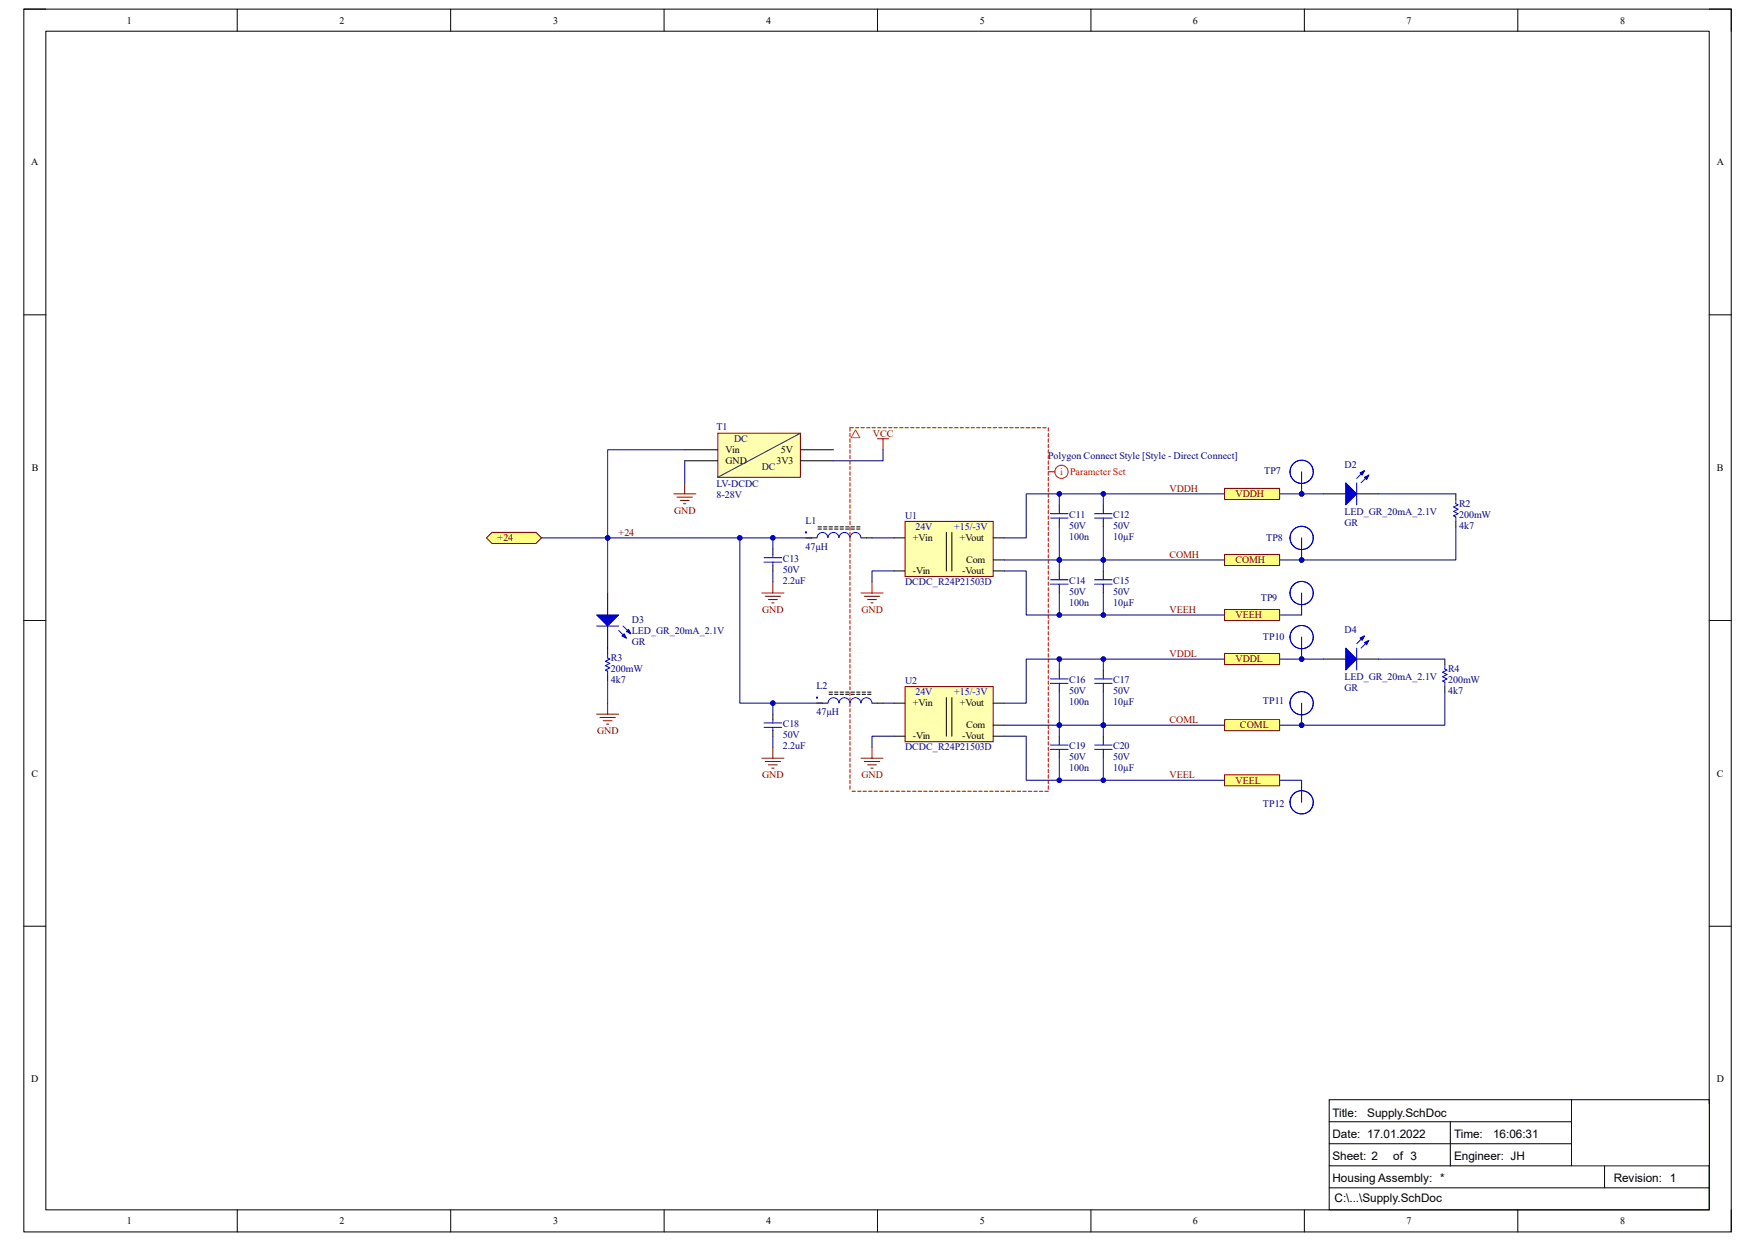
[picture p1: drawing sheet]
<svg xmlns="http://www.w3.org/2000/svg" width="297mm" height="210mm" viewBox="0 0 297 210" stroke-linecap="round" stroke-linejoin="round" font-family="sans-serif">
<g fill="none" stroke="#000" stroke-width=".17">
<path d="M4 1.5h3.8M4 1.5h289v207h-289zM7.8 5.3h281.5v199.4h-281.5zM40.1 1.5v3.8M76.3 1.5v3.8M112.4 1.5v3.8M148.5 1.5v3.8M184.6 1.5v3.8M220.7 1.5v3.8M256.9 1.5v3.8M289.3 1.5h3.7v3.8M4 53.3h3.8"/>
<path d="M289.3 53.3h3.7M4 105h3.8M289.3 105h3.7M4 156.7h3.8M289.3 156.7h3.7M224.9 186.1h64.4v18.6h-64.4zM224.9 189.8h41.1M224.9 193.6h41.1M224.9 197.3h64.4M245.4 189.8v7.5M266 186.1v11.2M271.5 197.3v3.7"/>
<path d="M40.2 204.7v3.8M76.3 204.7v3.8M112.4 204.7v3.8M148.5 204.7v3.8M184.6 204.7v3.8M220.7 204.7v3.8M224.9 201h64.4M256.9 204.7v3.8M293 204.7v3.8"/>
</g>
<path d="M266.1 186.8h23v10.3h-23z" fill="none" stroke="#fff" stroke-width=".17"/>
<path d="M83.3 90.1h7.4l.9 .9-.9 1h-7.4l-1-1z" fill-rule="evenodd" fill="#ffff80"/>
<path d="M83.3 90.1h7.4l.9 .9-.9 1h-7.4l-1-1z" fill="none" stroke="#800000" stroke-width=".17"/>
<path d="M207.2 82.6h9.4v1.9h-9.4z" fill-rule="evenodd" fill="#ffff80"/>
<path d="M207.2 82.6h9.4v1.9h-9.4z" fill="none" stroke="#800000" stroke-width=".17"/>
<path d="M207.2 93.8h9.4v1.9h-9.4z" fill-rule="evenodd" fill="#ffff80"/>
<path d="M207.2 93.8h9.4v1.9h-9.4z" fill="none" stroke="#800000" stroke-width=".17"/>
<path d="M207.2 103.1h9.4v1.9h-9.4z" fill-rule="evenodd" fill="#ffff80"/>
<path d="M207.2 103.1h9.4v1.9h-9.4z" fill="none" stroke="#800000" stroke-width=".17"/>
<path d="M207.2 110.6h9.4v1.9h-9.4z" fill-rule="evenodd" fill="#ffff80"/>
<path d="M207.2 110.6h9.4v1.9h-9.4z" fill="none" stroke="#800000" stroke-width=".17"/>
<path d="M207.2 121.8h9.4v1.9h-9.4z" fill-rule="evenodd" fill="#ffff80"/>
<path d="M207.2 121.8h9.4v1.9h-9.4z" fill="none" stroke="#800000" stroke-width=".17"/>
<path d="M207.2 131.1h9.4v1.9h-9.4z" fill-rule="evenodd" fill="#ffff80"/>
<path d="M207.2 131.1h9.4v1.9h-9.4z" fill="none" stroke="#800000" stroke-width=".17"/>
<path d="M153.2 88.2h14.9v9.4h-14.9z" fill-rule="evenodd" fill="#ffffb0"/>
<path d="M130.8 98.5v1.9M147.6 98.5v1.9M153.2 88.2h14.9v9.4h-14.9zM128.9 100.4h3.8M129.5 100.9h2.6M130.1 101.5h1.4M130.6 102h.4M145.7 100.4h3.7M146.3 100.9h2.6M146.8 101.5h1.5M147.4 102h.4" fill="none" stroke="#800000" stroke-width=".17"/>
<g fill="none" stroke="#000" stroke-width=".17">
<path d="M130.8 92.9v.9M130.8 95.7v.9M136.4 91h1.9M138.4 89.5h.6M138.4 89.2h.6M139.4 89.5h.6M139.4 89.2h.6M140.3 89.5h.6M140.3 89.2h.6M141.2 89.5h.6M141.2 89.2h.6M142.2 89.5h.6"/>
<path d="M142.2 89.2h.6M143.1 89.5h.6M143.1 89.2h.6M144 89.5h.6M144 89.2h.6M145 89.5h.5M145 89.2h.5M145.7 91h1.9M151.3 91h1.9M151.3 96.6h1.9M160.2 90.1v6.5M161.1 90.1v6.5"/>
<path d="M168.1 91h1.8M168.1 96.6h1.8M168.1 94.8h1.8M179.3 85.4v1M179.3 88.2v1M179.3 96.6v1M179.3 99.4v1M186.7 85.4v1M186.7 88.2v1M186.7 96.6v1M186.7 99.4v1"/>
</g>
<g fill="none" stroke="#00f" stroke-width=".17">
<path d="M129.3 94.4h3M129.3 95.1h3M130.8 93.8v.6M130.8 95.1v.6M138.3 91a.92 .92 0 0 1 .9-.9 .92 .92 0 0 1 .9 .9M140.1 91a.91 .91 0 0 1 1-.9 .91 .91 0 0 1 .9 .9M142 91a.92 .92 0 0 1 .9-.9 .92 .92 0 0 1 .9 .9M143.9 91a.92 .92 0 0 1 .9-.9 .92 .92 0 0 1 .9 .9M177.8 86.9h3M177.8 87.7h3M177.8 98.1h3M177.8 98.9h3"/>
<path d="M179.3 86.4v.5M179.3 87.7v.5M179.3 97.6v.5M179.3 98.9v.5M185.2 86.9h3M185.2 87.7h3M185.2 98.1h3M185.2 98.9h3M186.7 86.4v.5M186.7 87.7v.5M186.7 97.6v.5M186.7 98.9v.5"/>
<circle cx="136.4" cy="90.1" r=".08"/>
</g>
<path d="M153.2 116.2h14.9v9.3h-14.9z" fill-rule="evenodd" fill="#ffffb0"/>
<path d="M153.2 116.2h14.9v9.3h-14.9zM128.9 128.3h3.8M129.5 128.9h2.6M130.1 129.4h1.4M130.6 130h.4M130.8 126.4v1.9M145.7 128.3h3.7M146.3 128.9h2.6M146.8 129.4h1.5M147.4 130h.4M147.6 126.4v1.9" fill="none" stroke="#800000" stroke-width=".17"/>
<g fill="none" stroke="#000" stroke-width=".17">
<path d="M224 83.6h3.7M229.6 83.6h3.7M138.3 119h1.8M140.3 117.5h.6M140.3 117.1h.6M141.2 117.5h.6M141.2 117.1h.6M142.2 117.5h.6M142.2 117.1h.6M143.1 117.5h.6M143.1 117.1h.6M144 117.5h.6"/>
<path d="M144 117.1h.6M145 117.5h.5M145 117.1h.5M145.9 117.5h.6M145.9 117.1h.6M146.8 117.5h.6M146.8 117.1h.6M147.6 119h1.8M151.3 119h1.9M160.2 118.1v6.5M161.1 118.1v6.5M168.1 119h1.8"/>
<path d="M179.3 113.4v.9M179.3 116.2v.9M186.7 113.4v.9M186.7 116.2v.9M130.8 120.9v.9M130.8 123.7v.9M151.3 124.6h1.9M168.1 124.6h1.8M168.1 122.7h1.8M179.3 124.6v.9M179.3 127.4v.9M186.7 124.6v.9"/>
<path d="M186.7 127.4v.9"/>
</g>
<g fill="none" stroke="#00f" stroke-width=".17">
<path d="M140.1 118.9a.91 .91 0 0 1 1-.8 .91 .91 0 0 1 .9 .9M142 118.9a.92 .92 0 0 1 .9-.8 .92 .92 0 0 1 .9 .9M143.9 118.9a.92 .92 0 0 1 .9-.8 .92 .92 0 0 1 .9 .9M145.7 118.9a.92 .92 0 0 1 1-.8 .92 .92 0 0 1 .9 .9M177.8 114.9h3M177.8 115.6h3M179.3 114.3v.6M179.3 115.6v.6M185.2 114.9h3M185.2 115.6h3M186.7 114.3v.6M186.7 115.6v.6"/>
<path d="M129.3 122.3h3M129.3 123.1h3M130.8 121.8v.5M130.8 123.1v.6M177.8 126.1h3M177.8 126.8h3M179.3 125.5v.6M179.3 126.8v.6M185.2 126.1h3M185.2 126.8h3M186.7 125.5v.6M186.7 126.8v.6"/>
<circle cx="138.3" cy="118.1" r=".08"/>
</g>
<g fill="none" stroke="#f00" stroke-width=".17">
<path d="M143.8 73.3v.6M143.8 74.3v.5M143.8 75.2v.6M143.8 76.1v.6M143.8 77v.6M143.8 78v.6M143.8 78.9v.6M143.8 79.8v.6M144.4 72.4h-.6v.6M144.8 72.4h.6M145.7 72.4h.6M146.6 72.4h.6"/>
<path d="M147.6 72.4h.6M148.5 72.4h.6M149.4 72.4h.6M150.4 72.4h.6M151.3 72.4h.6M152.2 72.4h.6M153.2 72.4h.5M154.1 72.4h.6M155 72.4h.6M156 72.4h.5M156.9 72.4h.6M157.8 72.4h.6"/>
<path d="M158.8 72.4h.5M159.7 72.4h.6M160.6 72.4h.6M161.6 72.4h.5M162.5 72.4h.6M163.4 72.4h.6M164.4 72.4h.5M165.3 72.4h.6M166.2 72.4h.6M167.1 72.4h.6M168.1 72.4h.6M169 72.4h.6"/>
<path d="M169.9 72.4h.6M170.9 72.4h.6M171.8 72.4h.6M172.7 72.4h.6M173.7 72.4h.6M174.6 72.4h.6M175.5 72.4h.6M176.5 72.4h.6M177.4 72.4v.6M177.4 73.3v.6M177.4 74.3v.5M177.4 75.2v.6"/>
<path d="M177.4 76.1v.6M177.4 77v.6M177.4 78v.6M177.4 78.9v.6M178.5 79.8h-1.1v.6M143.8 80.8v.6M143.8 81.7v.6M143.8 82.6v.6M143.8 83.6v.6M143.8 84.5v.6M143.8 85.4v.6M143.8 86.4v.6"/>
<path d="M143.8 87.3v.6M143.8 88.2v.6M143.8 89.2v.5M143.8 90.1v.6M143.8 91v.6M143.8 92v.5M143.8 92.9v.6M143.8 93.8v.6M143.8 94.8v.5M143.8 95.7v.6M143.8 96.6v.6M143.8 97.6v.5"/>
<path d="M143.8 98.5v.6M143.8 99.4v.6M177.4 80.8v.6M177.4 81.7v.6M177.4 82.6v.6M177.4 83.6v.6M177.4 84.5v.6M177.4 85.4v.6M177.4 86.4v.6M177.4 87.3v.6M177.4 88.2v.6M177.4 89.2v.5"/>
<path d="M177.4 90.1v.6M177.4 91v.6M177.4 92v.5M177.4 92.9v.6M177.4 93.8v.6M177.4 94.8v.5M177.4 95.7v.6M177.4 96.6v.6M177.4 97.6v.5M177.4 98.5v.6M177.4 99.4v.6M143.8 100.4v.5"/>
<path d="M143.8 101.3v.6M143.8 102.2v.6M143.8 103.1v.6M143.8 104.1v.6M143.8 105v.6M143.8 105.9v.6M143.8 106.9v.6M143.8 107.8v.6M143.8 108.7v.6M143.8 109.7v.6M143.8 110.6v.6M143.8 111.5v.6"/>
<path d="M143.8 112.5v.6M143.8 113.4v.6M143.8 114.3v.6M143.8 115.3v.5M143.8 116.2v.6M143.8 117.1v.6M143.8 118.1v.5M143.8 119v.6M143.8 119.9v.6M177.4 100.4v.5M177.4 101.3v.6M177.4 102.2v.6"/>
<path d="M177.4 103.1v.6M177.4 104.1v.6M177.4 105v.6M177.4 105.9v.6M177.4 106.9v.6M177.4 107.8v.6M177.4 108.7v.6M177.4 109.7v.6M177.4 110.6v.6M177.4 111.5v.6M177.4 112.5v.6M177.4 113.4v.6"/>
<path d="M177.4 114.3v.6M177.4 115.3v.5M177.4 116.2v.6M177.4 117.1v.6M177.4 118.1v.5M177.4 119v.6M177.4 119.9v.6M143.8 120.9v.5M143.8 121.8v.6M143.8 122.7v.6M143.8 123.7v.5M143.8 124.6v.6"/>
<path d="M143.8 125.5v.6M143.8 126.4v.6M143.8 127.4v.6M143.8 128.3v.6M143.8 129.2v.6M143.8 130.2v.6M143.8 131.1v.6M143.8 132v.6M143.8 133v.6M144.2 133.9h.6M145.1 133.9h.6M146.1 133.9h.5"/>
<path d="M147 133.9h.6M147.9 133.9h.6M148.9 133.9h.5M149.8 133.9h.6M150.7 133.9h.6M151.7 133.9h.5M152.6 133.9h.6M153.5 133.9h.6M154.4 133.9h.6M155.4 133.9h.6M156.3 133.9h.6M157.2 133.9h.6"/>
<path d="M158.2 133.9h.6M159.1 133.9h.6M160 133.9h.6M161 133.9h.6M161.9 133.9h.6M162.8 133.9h.6M163.8 133.9h.6M164.7 133.9h.6M165.6 133.9h.6M166.6 133.9h.5M167.5 133.9h.6M168.4 133.9h.6"/>
<path d="M169.4 133.9h.5M170.3 133.9h.6M171.2 133.9h.6M172.2 133.9h.5M173.1 133.9h.6M174 133.9h.6M175 133.9h.5M175.9 133.9h.6M176.8 133.9h.6M177.4 120.9v.5M177.4 121.8v.6M177.4 122.7v.6"/>
<path d="M177.4 123.7v.5M177.4 124.6v.6M177.4 125.5v.6M177.4 126.4v.6M177.4 127.4v.6M177.4 128.3v.6M177.4 129.2v.6M177.4 130.2v.6M177.4 131.1v.6M177.4 132v.6M177.4 133v.6"/>
<circle cx="179.6" cy="79.8" r="1.12"/>
</g>
<path d="M144.8 72.8l.7 1.3h-1.5z" fill="none" stroke="#f33" stroke-width=".17"/>
<path d="M227.7 81.7l1.9 1.9-1.9 1.8z" fill="#00f"/>
<path d="M230.9 79.7l-1.3 1.3M227.7 81.7l1.9 1.9-1.9 1.8zM231.7 80.4l-1.4 1.3" fill="none" stroke="#00f" stroke-width=".17"/>
<path d="M230.9 80.8l.8-.4-.4 .8z" fill="#00f"/>
<path d="M230.9 80.8l.8-.4-.4 .8z" fill="none" stroke="#00f" stroke-width=".17"/>
<path d="M230.2 80l.7-.3-.4 .7z" fill="#00f"/>
<path d="M229.6 81.7v3.7M230.2 80l.7-.3-.4 .7z" fill="none" stroke="#00f" stroke-width=".17"/>
<path d="M224 111.5h3.7M229.6 111.5h3.7" fill="none" stroke="#000" stroke-width=".17"/>
<path d="M227.7 109.7l1.9 1.8-1.9 1.9z" fill="#00f"/>
<path d="M227.7 109.7l1.9 1.8-1.9 1.9zM230.9 107.6l-1.3 1.3M231.7 108.4l-1.4 1.3" fill="none" stroke="#00f" stroke-width=".17"/>
<path d="M230.9 108.7l.8-.3-.4 .7z" fill="#00f"/>
<path d="M230.9 108.7l.8-.3-.4 .7z" fill="none" stroke="#00f" stroke-width=".17"/>
<path d="M230.2 108l.7-.4-.4 .8z" fill="#00f"/>
<path d="M229.6 109.7v3.7M230.2 108l.7-.4-.4 .8z" fill="none" stroke="#00f" stroke-width=".17"/>
<path d="M102.8 100.4v3.7M102.8 105.9v3.8" fill="none" stroke="#000" stroke-width=".17"/>
<path d="M101 104.1h3.7l-1.9 1.8z" fill="#00f"/>
<path d="M101 104.1h3.7l-1.9 1.8zM104.7 106.7l1.3 1.3M105.4 105.9l1.3 1.3" fill="none" stroke="#00f" stroke-width=".17"/>
<path d="M105.6 107.2l.4 .8-.7-.4z" fill="#00f"/>
<path d="M105.6 107.2l.4 .8-.7-.4z" fill="none" stroke="#00f" stroke-width=".17"/>
<path d="M106.4 106.5l.3 .7-.7-.3z" fill="#00f"/>
<path d="M101 105.9h3.7M106.4 106.5l.3 .7-.7-.3z" fill="none" stroke="#00f" stroke-width=".17"/>
<path d="M102.8 119v1.9M101 120.9h3.7M101.5 121.4h2.6M102.1 122h1.5M102.6 122.5h.4" fill="none" stroke="#800000" stroke-width=".17"/>
<path d="M121.5 73.3h14v7.5h-14z" fill-rule="evenodd" fill="#ffffb0"/>
<path d="M121.5 73.3h14v7.5h-14zM148.5 74.3h1.9M149.4 74.3v1.8M114 83.6h3.8M114.6 84.1h2.6M115.1 84.7h1.5M115.7 85.2h.4M115.9 81.7v1.9" fill="none" stroke="#800000" stroke-width=".17"/>
<path d="M115.9 76.1h5.6M115.9 78h5.6M135.5 76.1h5.5M135.5 78h5.5" fill="none" stroke="#000" stroke-width=".17"/>
<path d="M135.5 73.3l-14 7.5" fill="none" stroke="#073763" stroke-width=".17"/>
<circle cx="220.3" cy="83.6" r=".37" fill="#000080"/>
<circle cx="220.3" cy="83.6" r=".37" fill="none" stroke="#000080" stroke-width=".17"/>
<path d="M220.3 79.8v3.8" fill="none" stroke="#000" stroke-width=".17"/>
<circle cx="220.3" cy="83.6" r=".37" fill="#000080"/>
<circle cx="220.3" cy="83.6" r=".37" fill="none" stroke="#000080" stroke-width=".17"/>
<g fill="none" stroke="#00f" stroke-width=".17">
<circle cx="220.3" cy="79.8" r="1.97"/>
<circle cx="220.3" cy="100.4" r="1.97"/>
</g>
<path d="M220.3 100.4v3.7" fill="none" stroke="#000" stroke-width=".17"/>
<circle cx="220.3" cy="111.5" r=".37" fill="#000080"/>
<circle cx="220.3" cy="111.5" r=".37" fill="none" stroke="#000080" stroke-width=".17"/>
<path d="M220.3 107.8v3.7" fill="none" stroke="#000" stroke-width=".17"/>
<circle cx="220.3" cy="111.5" r=".37" fill="#000080"/>
<circle cx="220.3" cy="111.5" r=".37" fill="none" stroke="#000080" stroke-width=".17"/>
<g fill="none" stroke="#00f" stroke-width=".17">
<circle cx="220.3" cy="107.8" r="1.97"/>
<circle cx="220.3" cy="135.8" r="1.97"/>
</g>
<path d="M220.3 132v3.8" fill="none" stroke="#000" stroke-width=".17"/>
<circle cx="220.3" cy="94.8" r=".37" fill="#000080"/>
<circle cx="220.3" cy="94.8" r=".37" fill="none" stroke="#000080" stroke-width=".17"/>
<path d="M220.3 91v3.8" fill="none" stroke="#000" stroke-width=".17"/>
<circle cx="220.3" cy="94.8" r=".37" fill="#000080"/>
<circle cx="220.3" cy="94.8" r=".37" fill="none" stroke="#000080" stroke-width=".17"/>
<circle cx="220.3" cy="91" r="1.97" fill="none" stroke="#00f" stroke-width=".17"/>
<circle cx="220.3" cy="122.7" r=".37" fill="#000080"/>
<circle cx="220.3" cy="122.7" r=".37" fill="none" stroke="#000080" stroke-width=".17"/>
<path d="M220.3 119v3.7" fill="none" stroke="#000" stroke-width=".17"/>
<circle cx="220.3" cy="122.7" r=".37" fill="#000080"/>
<g fill="none" stroke="#000080" stroke-width=".17">
<path d="M147.6 91h3.7M179.3 100.4v3.7"/>
<circle cx="220.3" cy="122.7" r=".37"/>
</g>
<g fill="none" stroke="#00f" stroke-width=".17">
<path d="M246.4 84.5v.7l.4 .2-.8 .4 .8 .4-.8 .4 .8 .3-.8 .4 .4 .2v.7M102.8 110.6v.7l.4 .2-.7 .4 .7 .4-.7 .4 .7 .3-.7 .4 .3 .2v.7M244.5 112.5v.7l.4 .2-.8 .4 .8 .4-.8 .3 .8 .4-.8 .4 .4 .2v.7"/>
<circle cx="220.3" cy="119" r="1.97"/>
</g>
<path d="M246.4 83.6v.9M246.4 88.2v1M102.8 109.7v.9M102.8 114.3v1M244.5 111.5v1M244.5 116.2v.9" fill="none" stroke="#000" stroke-width=".17"/>
<circle cx="179.3" cy="104.1" r=".37" fill="#000080"/>
<g fill="none" stroke="#000080" stroke-width=".17">
<path d="M179.3 94.8v1.8"/>
<circle cx="179.3" cy="104.1" r=".37"/>
</g>
<circle cx="179.3" cy="94.8" r=".37" fill="#000080"/>
<g fill="none" stroke="#000080" stroke-width=".17">
<path d="M179.3 89.2v5.6"/>
<circle cx="179.3" cy="94.8" r=".37"/>
</g>
<circle cx="179.3" cy="94.8" r=".37" fill="#000080"/>
<g fill="none" stroke="#000080" stroke-width=".17">
<path d="M186.7 94.8h20.5"/>
<circle cx="179.3" cy="94.8" r=".37"/>
</g>
<circle cx="186.7" cy="94.8" r=".37" fill="#000080"/>
<g fill="none" stroke="#000080" stroke-width=".17">
<path d="M149.4 119h1.9M179.3 128.3v3.7"/>
<circle cx="186.7" cy="94.8" r=".37"/>
</g>
<circle cx="179.3" cy="132" r=".37" fill="#000080"/>
<g fill="none" stroke="#000080" stroke-width=".17">
<path d="M179.3 117.1v5.6"/>
<circle cx="179.3" cy="132" r=".37"/>
</g>
<circle cx="179.3" cy="122.7" r=".37" fill="#000080"/>
<g fill="none" stroke="#000080" stroke-width=".17">
<path d="M186.7 117.1v5.6"/>
<circle cx="179.3" cy="122.7" r=".37"/>
</g>
<circle cx="186.7" cy="122.7" r=".37" fill="#000080"/>
<g fill="none" stroke="#000080" stroke-width=".17">
<path d="M186.7 132h20.5"/>
<circle cx="186.7" cy="122.7" r=".37"/>
</g>
<circle cx="186.7" cy="132" r=".37" fill="#000080"/>
<g fill="none" stroke="#000080" stroke-width=".17">
<path d="M179.3 122.7v1.9"/>
<circle cx="186.7" cy="132" r=".37"/>
</g>
<circle cx="179.3" cy="122.7" r=".37" fill="#000080"/>
<g fill="none" stroke="#000080" stroke-width=".17">
<path d="M186.7 122.7v1.9"/>
<circle cx="179.3" cy="122.7" r=".37"/>
</g>
<circle cx="186.7" cy="122.7" r=".37" fill="#000080"/>
<g fill="none" stroke="#000080" stroke-width=".17">
<path d="M179.3 83.6v1.8"/>
<circle cx="186.7" cy="122.7" r=".37"/>
</g>
<circle cx="179.3" cy="83.6" r=".37" fill="#000080"/>
<g fill="none" stroke="#000080" stroke-width=".17">
<path d="M186.7 83.6v1.8"/>
<circle cx="179.3" cy="83.6" r=".37"/>
</g>
<circle cx="186.7" cy="83.6" r=".37" fill="#000080"/>
<g fill="none" stroke="#000080" stroke-width=".17">
<path d="M179.3 111.5v1.9"/>
<circle cx="186.7" cy="83.6" r=".37"/>
</g>
<circle cx="179.3" cy="111.5" r=".37" fill="#000080"/>
<g fill="none" stroke="#000080" stroke-width=".17">
<path d="M186.7 111.5v1.9"/>
<circle cx="179.3" cy="111.5" r=".37"/>
</g>
<circle cx="186.7" cy="111.5" r=".37" fill="#000080"/>
<g fill="none" stroke="#000080" stroke-width=".17">
<path d="M130.8 119v1.9M130.8 124.6v1.8"/>
<circle cx="186.7" cy="111.5" r=".37"/>
</g>
<circle cx="130.8" cy="119" r=".37" fill="#000080"/>
<g fill="none" stroke="#000080" stroke-width=".17">
<path d="M130.8 91v1.9"/>
<circle cx="130.8" cy="119" r=".37"/>
</g>
<circle cx="130.8" cy="91" r=".37" fill="#000080"/>
<g fill="none" stroke="#000080" stroke-width=".17">
<path d="M130.8 96.6v1.9M151.3 96.6h-3.7v1.9M151.3 124.6h-3.7v1.8M186.7 122.7h20.5"/>
<circle cx="130.8" cy="91" r=".37"/>
</g>
<circle cx="186.7" cy="122.7" r=".37" fill="#000080"/>
<g fill="none" stroke="#000080" stroke-width=".17">
<path d="M216.6 83.6h7.4"/>
<circle cx="186.7" cy="122.7" r=".37"/>
</g>
<circle cx="220.3" cy="83.6" r=".37" fill="#000080"/>
<g fill="none" stroke="#000080" stroke-width=".17">
<path d="M233.3 83.6h13.1M246.4 89.2v5.6h-29.8M233.3 111.5h11.2"/>
<circle cx="220.3" cy="83.6" r=".37"/>
</g>
<circle cx="220.3" cy="94.8" r=".37" fill="#000080"/>
<g fill="none" stroke="#000080" stroke-width=".17">
<path d="M244.5 117.1v5.6h-27.9"/>
<circle cx="220.3" cy="94.8" r=".37"/>
</g>
<circle cx="220.3" cy="122.7" r=".37" fill="#000080"/>
<g fill="none" stroke="#000080" stroke-width=".17">
<path d="M115.9 76.1h-13.1v14.9"/>
<circle cx="220.3" cy="122.7" r=".37"/>
</g>
<circle cx="102.8" cy="91" r=".37" fill="#000080"/>
<g fill="none" stroke="#000080" stroke-width=".17">
<path d="M115.9 78v3.7M149.4 76.1v1.9h-8.4M102.8 91v9.4"/>
<circle cx="102.8" cy="91" r=".37"/>
</g>
<circle cx="102.8" cy="91" r=".37" fill="#000080"/>
<g fill="none" stroke="#000080" stroke-width=".17">
<path d="M186.7 104.1h20.5"/>
<circle cx="102.8" cy="91" r=".37"/>
</g>
<circle cx="186.7" cy="104.1" r=".37" fill="#000080"/>
<g fill="none" stroke="#000080" stroke-width=".17">
<path d="M216.6 111.5h7.4M216.6 104.1h3.7"/>
<circle cx="186.7" cy="104.1" r=".37"/>
</g>
<circle cx="220.3" cy="111.5" r=".37" fill="#000080"/>
<g fill="none" stroke="#000080" stroke-width=".17">
<path d="M91.6 91h45.7M102.8 115.3v3.7M216.6 132h3.7"/>
<circle cx="220.3" cy="111.5" r=".37"/>
</g>
<circle cx="102.8" cy="91" r=".37" fill="#000080"/>
<circle cx="102.8" cy="91" r=".37" fill="none" stroke="#000080" stroke-width=".17"/>
<circle cx="125.2" cy="91" r=".37" fill="#000080"/>
<circle cx="125.2" cy="91" r=".37" fill="none" stroke="#000080" stroke-width=".17"/>
<circle cx="130.8" cy="91" r=".37" fill="#000080"/>
<g fill="none" stroke="#000080" stroke-width=".17">
<path d="M125.2 91v28h14"/>
<circle cx="130.8" cy="91" r=".37"/>
</g>
<circle cx="130.8" cy="119" r=".37" fill="#000080"/>
<circle cx="130.8" cy="119" r=".37" fill="none" stroke="#000080" stroke-width=".17"/>
<circle cx="125.2" cy="91" r=".37" fill="#000080"/>
<g fill="none" stroke="#000080" stroke-width=".17">
<path d="M169.9 124.6h3.8v7.4h13v-3.7"/>
<circle cx="125.2" cy="91" r=".37"/>
</g>
<circle cx="186.7" cy="132" r=".37" fill="#000080"/>
<circle cx="186.7" cy="132" r=".37" fill="none" stroke="#000080" stroke-width=".17"/>
<circle cx="179.3" cy="132" r=".37" fill="#000080"/>
<g fill="none" stroke="#000080" stroke-width=".17">
<path d="M169.9 122.7h16.8"/>
<circle cx="179.3" cy="132" r=".37"/>
</g>
<circle cx="186.7" cy="122.7" r=".37" fill="#000080"/>
<circle cx="186.7" cy="122.7" r=".37" fill="none" stroke="#000080" stroke-width=".17"/>
<circle cx="179.3" cy="122.7" r=".37" fill="#000080"/>
<g fill="none" stroke="#000080" stroke-width=".17">
<path d="M207.2 111.5h-33.5v7.5h-3.8"/>
<circle cx="179.3" cy="122.7" r=".37"/>
</g>
<circle cx="179.3" cy="111.5" r=".37" fill="#000080"/>
<circle cx="179.3" cy="111.5" r=".37" fill="none" stroke="#000080" stroke-width=".17"/>
<circle cx="186.7" cy="111.5" r=".37" fill="#000080"/>
<g fill="none" stroke="#000080" stroke-width=".17">
<path d="M169.9 96.6h3.8v7.5h13v-3.7"/>
<circle cx="186.7" cy="111.5" r=".37"/>
</g>
<circle cx="186.7" cy="104.1" r=".37" fill="#000080"/>
<circle cx="186.7" cy="104.1" r=".37" fill="none" stroke="#000080" stroke-width=".17"/>
<circle cx="179.3" cy="104.1" r=".37" fill="#000080"/>
<g fill="none" stroke="#000080" stroke-width=".17">
<path d="M169.9 94.8h16.8"/>
<circle cx="179.3" cy="104.1" r=".37"/>
</g>
<circle cx="186.7" cy="94.8" r=".37" fill="#000080"/>
<circle cx="186.7" cy="94.8" r=".37" fill="none" stroke="#000080" stroke-width=".17"/>
<circle cx="179.3" cy="94.8" r=".37" fill="#000080"/>
<g fill="none" stroke="#000080" stroke-width=".17">
<path d="M207.2 83.6h-33.5v7.4h-3.8"/>
<circle cx="179.3" cy="94.8" r=".37"/>
</g>
<circle cx="179.3" cy="83.6" r=".37" fill="#000080"/>
<circle cx="179.3" cy="83.6" r=".37" fill="none" stroke="#000080" stroke-width=".17"/>
<circle cx="186.7" cy="83.6" r=".37" fill="#000080"/>
<g fill="none" stroke="#000080" stroke-width=".17">
<path d="M186.7 89.2v7.4"/>
<circle cx="186.7" cy="83.6" r=".37"/>
</g>
<circle cx="186.7" cy="94.8" r=".37" fill="#000080"/>
<circle cx="186.7" cy="94.8" r=".37" fill="none" stroke="#000080" stroke-width=".17"/>
<g font-size="2">
<text x="225.5" y="189">Title:</text>
<text x="231.4" y="189">Supply.SchDoc</text>
<text x="225.5" y="192.6">Date: 17.01.2022</text>
<text x="225.5" y="196.3">Sheet: 2</text>
<text x="235.8" y="196.3">of 3</text>
<text x="246.1" y="192.6">Time:</text>
<text x="246.1" y="196.3">Engineer: JH</text>
<text x="252.7" y="192.7">16:06:31</text>
<text x="225.5" y="200">Housing Assembly: *</text>
<text x="225.8" y="203.4">C:\...\Supply.SchDoc</text>
<text x="273.1" y="200">Revision: 1</text>
</g>
<g font-size="1.7">
<text x="21.5" y="4">1</text>
<text x="57.4" y="4">2</text>
<text x="93.6" y="4">3</text>
<text x="129.7" y="4">4</text>
<text x="165.8" y="4">5</text>
<text x="201.9" y="4">6</text>
<text x="238" y="4">7</text>
<text x="274.2" y="4">8</text>
<text x="5.3" y="28">A</text>
<text x="290.5" y="28">A</text>
<text x="122.8" y="76.7">Vin</text>
<text x="132.1" y="76.7">5V</text>
<text x="5.4" y="79.7">B</text>
<text x="122.8" y="78.6">GND</text>
<text x="131.4" y="78.6">3V3</text>
<text x="290.6" y="79.7">B</text>
<text x="154.5" y="91.6">+Vin</text>
<text x="162.4" y="91.6">+Vout</text>
<text x="163.5" y="95.3">Com</text>
<text x="154.5" y="97.2">-Vin</text>
<text x="162.9" y="97.2">-Vout</text>
<text x="154.5" y="119.5">+Vin</text>
<text x="162.4" y="119.5">+Vout</text>
<text x="154.5" y="125.1">-Vin</text>
<text x="162.9" y="125.1">-Vout</text>
<text x="163.5" y="123.3">Com</text>
<text x="5.3" y="131.4">C</text>
<text x="290.6" y="131.4">C</text>
<text x="5.3" y="183.2">D</text>
<text x="290.5" y="183.2">D</text>
<text x="21.5" y="207.2">1</text>
<text x="57.4" y="207.2">2</text>
<text x="93.6" y="207.2">3</text>
<text x="129.7" y="207.2">4</text>
<text x="165.8" y="207.2">5</text>
<text x="201.9" y="207.2">6</text>
<text x="238" y="207.2">7</text>
<text x="274.2" y="207.2">8</text>
</g>
<g font-size="1.7" fill="#000080">
<text x="121.3" y="72.8">T1</text>
<text x="124.2" y="74.8">DC</text>
<text x="177.4" y="77.6">Polygon Connect Style [Style - Direct Connect]</text>
<text x="121.3" y="82.5">LV-DCDC</text>
<text x="128.9" y="79.5">DC</text>
<text x="214" y="80.2">TP7</text>
<text x="227.5" y="79.1">D2</text>
<text x="121.3" y="84.3">8-28V</text>
<text x="136.3" y="88.6">L1</text>
<text x="153.2" y="87.9">U1</text>
<text x="180.9" y="89.5">50V</text>
<text x="180.9" y="87.7">C11</text>
<text x="188.4" y="89.5">50V</text>
<text x="188.4" y="87.7">C12</text>
<text x="227.5" y="89">GR</text>
<text x="227.5" y="87.1">LED_GR_20mA_2.1V</text>
<text x="246.9" y="87.7">200mW</text>
<text x="246.9" y="89.5">4k7</text>
<text x="246.9" y="85.8">R2</text>
<text x="132.5" y="95.1">C13</text>
<text x="136.3" y="93.1">47µH</text>
<text x="180.9" y="91.4">100n</text>
<text x="188.4" y="91.4">10µF</text>
<text x="214.3" y="91.6">TP8</text>
<text x="132.5" y="97">50V</text>
<text x="132.5" y="98.9">2.2uF</text>
<text x="153.2" y="99.1">DCDC_R24P21503D</text>
<text x="180.9" y="100.8">50V</text>
<text x="180.9" y="98.9">C14</text>
<text x="188.4" y="100.8">50V</text>
<text x="188.4" y="98.9">C15</text>
<text x="213.4" y="101.7">TP9</text>
<text x="106.9" y="105.4">D3</text>
<text x="106.9" y="107.3">LED_GR_20mA_2.1V</text>
<text x="180.9" y="102.6">100n</text>
<text x="188.4" y="102.6">10µF</text>
<text x="227.5" y="107.1">D4</text>
<text x="103.4" y="113.8">200mW</text>
<text x="103.4" y="111.9">R3</text>
<text x="106.9" y="109.1">GR</text>
<text x="213.7" y="108.4">TP10</text>
<text x="245.1" y="113.8">R4</text>
<text x="103.4" y="115.7">4k7</text>
<text x="138.2" y="116.6">L2</text>
<text x="153.2" y="115.8">U2</text>
<text x="180.9" y="117.5">50V</text>
<text x="180.9" y="119.4">100n</text>
<text x="180.9" y="115.7">C16</text>
<text x="188.4" y="117.5">50V</text>
<text x="188.4" y="119.4">10µF</text>
<text x="188.4" y="115.7">C17</text>
<text x="213.7" y="119.2">TP11</text>
<text x="227.5" y="117">GR</text>
<text x="227.5" y="115.1">LED_GR_20mA_2.1V</text>
<text x="245.1" y="115.7">200mW</text>
<text x="245.1" y="117.5">4k7</text>
<text x="132.5" y="125">50V</text>
<text x="132.5" y="123.1">C18</text>
<text x="138.2" y="121.1">47µH</text>
<text x="132.5" y="126.8">2.2uF</text>
<text x="153.2" y="127">DCDC_R24P21503D</text>
<text x="180.9" y="128.7">50V</text>
<text x="180.9" y="130.6">100n</text>
<text x="180.9" y="126.8">C19</text>
<text x="188.4" y="128.7">50V</text>
<text x="188.4" y="130.6">10µF</text>
<text x="188.4" y="126.8">C20</text>
<text x="213.7" y="136.5">TP12</text>
</g>
<g font-size="1.7" fill="#800000">
<text x="147.7" y="73.9">VCC</text>
<text x="197.9" y="83.2">VDDH</text>
<text x="114.1" y="87">GND</text>
<text x="209.1" y="84.2">VDDH</text>
<text x="84.2" y="91.6">+24</text>
<text x="104.7" y="90.7">+24</text>
<text x="197.9" y="94.4">COMH</text>
<text x="209.1" y="95.3">COMH</text>
<text x="129" y="103.7">GND</text>
<text x="145.8" y="103.7">GND</text>
<text x="197.9" y="103.7">VEEH</text>
<text x="209.1" y="104.6">VEEH</text>
<text x="197.9" y="111.2">VDDL</text>
<text x="209.1" y="112.1">VDDL</text>
<text x="101" y="124.2">GND</text>
<text x="197.9" y="122.3">COML</text>
<text x="209.8" y="123.3">COML</text>
<text x="129" y="131.7">GND</text>
<text x="145.8" y="131.7">GND</text>
<text x="197.9" y="131.7">VEEL</text>
<text x="209.1" y="132.6">VEEL</text>
</g>
<g font-size="1.7" fill="#f00">
<text x="179.4" y="80.4">i</text>
<text x="181.1" y="80.4">Parameter Set</text>
</g>
<g font-size="1.7" fill="#00f">
<text x="154.9" y="89.7">24V</text>
<text x="161.5" y="89.7">+15/-3V</text>
<text x="154.9" y="117.7">24V</text>
<text x="161.5" y="117.7">+15/-3V</text>
</g>
</svg>
